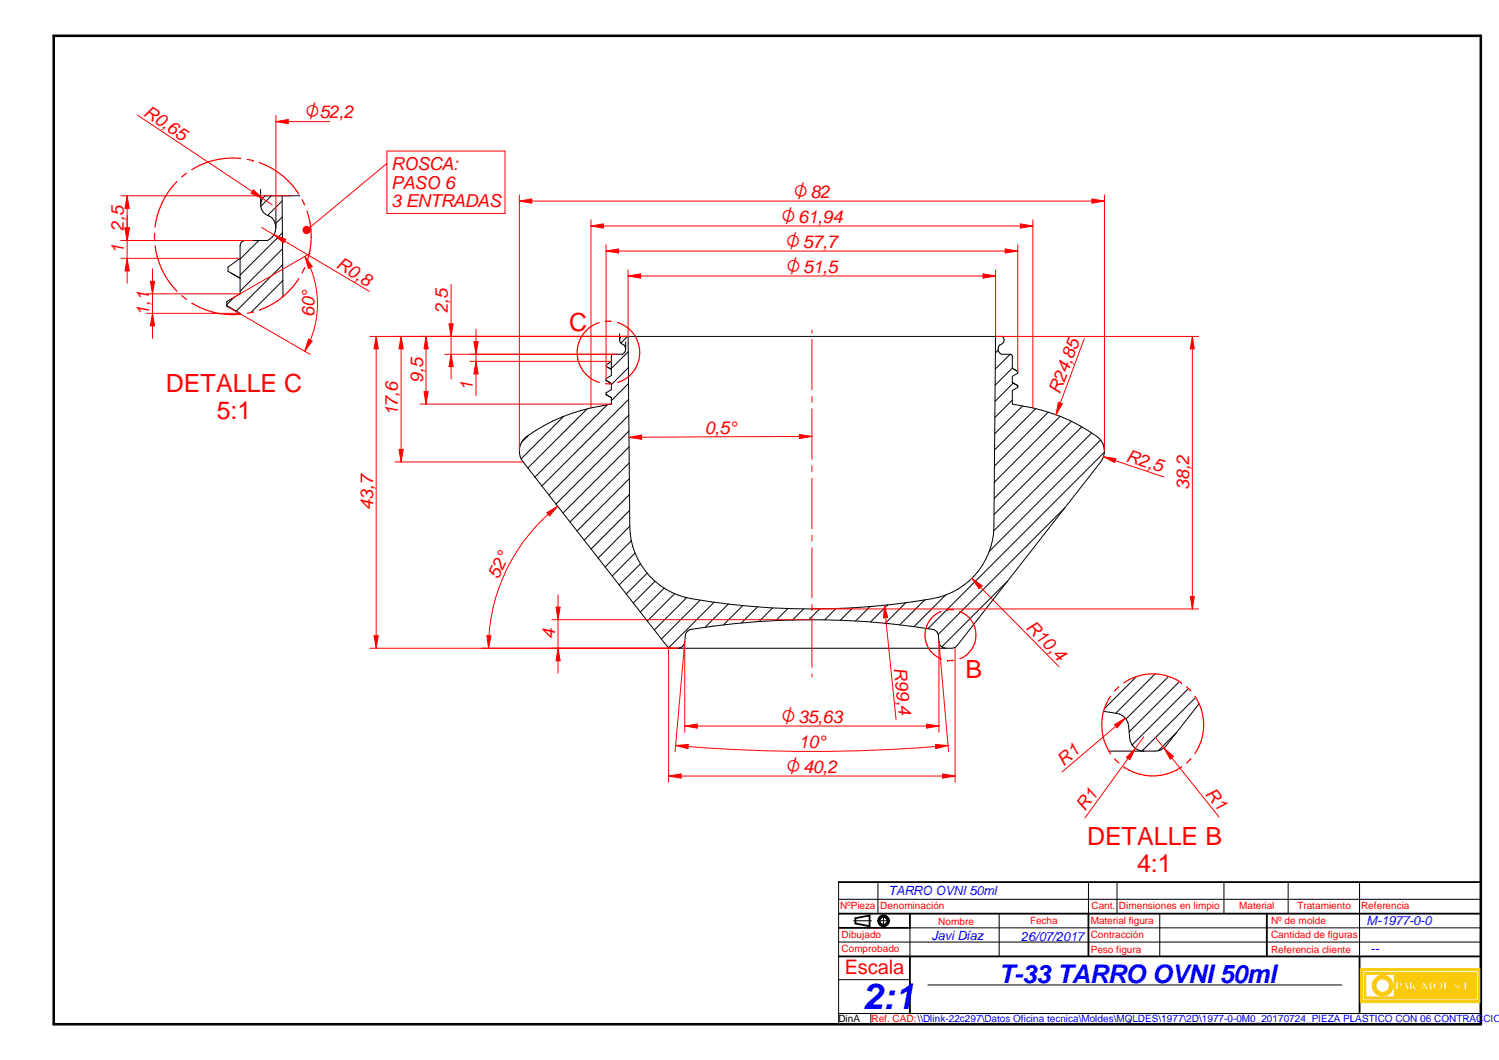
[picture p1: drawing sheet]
<svg xmlns="http://www.w3.org/2000/svg" width="420mm" height="297mm" viewBox="0 0 420 297" stroke-linecap="round" stroke-linejoin="round" font-family="sans-serif">
<path d="M15.1 10h400v277h-400z" fill="none" stroke="#000" stroke-width=".72"/>
<g fill="none" stroke="#000" stroke-width=".51">
<path d="M235.1 256h180M239.8 257.3v1.5M243.7 256.5v3M355.1 256v12M235.1 268h180M235.1 260h19.9M381.1 268v16"/>
<circle cx="247.7" cy="258" r="1.51"/>
<circle cx="247.7" cy="258.1" r="1.12"/>
</g>
<g fill="none" stroke="#000" stroke-width=".28">
<path d="M235.1 247.2v39.8h180v-39.8M235.1 252h180M239.3 258h5M245.9 258h3.5M246.1 247.2v8.8M247.6 256.3v3.5M280.1 256v12M313.1 247.2v8.8M325.1 256v12M343.1 247.2v8.8M361 247.2v8.8M381.1 247.2v20.8"/>
<path d="M235.1 274.5h19.9M235.1 264h180M255 260v8M260.1 276h116M235.1 284h180M244.1 284v3"/>
</g>
<g fill="#faca0a">
<path d="M381.3 271.5v9.5h33.5v-9.5zM381.8 272h32.5v8.5h-32.5z" fill-rule="evenodd"/>
<path d="M382.3 272.5v7.5h31.5v-7.5zM409.2 277.1a.3 .3 0 0 1 .6 0 .3 .3 0 0 1-.6 0zM410.4 275.2h.6v2h.9v.2h-1.5zM412.1 277.1a.3 .3 0 0 1 .6 0 .3 .3 0 0 1-.6 0zM382.9 273h7.9v6.4h-7.9zM391.2 275.2h1.3a.67 .67 0 0 1 .5 .8 .67 .67 0 0 1-.8 .5h-.3v.9h-.7zM393.7 275.2h.6l.6 2.2h-.7l-.1-.5h-.7l-.1 .5h-.2zM395.1 275.2h.7v.9l.7-.9h.3l-.5 .6 .8 1.6h-.7l-.6-1v1h-.7zM397.2 276.1h.8v.3h-.8zM398.9 275.2h.3l.8 1.4 .8-1.4h.4l.3 2.2h-.7l-.1-1.4-.7 1.4h-.3l-.7-1.3-.1 1.3h-.5zM402 275.5a1.32 1.32 0 0 1 1.8-.2 1.32 1.32 0 0 1 .3 1.8 1.32 1.32 0 0 1-1.8 .2 1.32 1.32 0 0 1-.3-1.8zM404.7 275.2h.6v2h.9v.2h-1.5zM407.6 275.4a.77 .77 0 0 1 .8-.3 .77 .77 0 0 1 .6 .7h-.3a.4 .4 0 0 0-.3-.5 .4 .4 0 0 0-.5 .4l.4 .2a.79 .79 0 0 1 .7 .8 .79 .79 0 0 1-.8 .8 .79 .79 0 0 1-.8-.9h.3v.4a.37 .37 0 0 0 .6 .2 .37 .37 0 0 0 .1-.5 .95 .95 0 0 1-.8-1.3z" fill-rule="evenodd"/>
</g>
<g fill="none" stroke="#faca0a" stroke-width=".28">
<path d="M391.2 275.2h1.3a.63 .63 0 0 1 .6 .5 .63 .63 0 0 1-.5 .7l-.7 .1v.9h-.7zM393.7 275.2h.6l.6 2.2h-.7l-.1-.5h-.7l-.1 .5h-.2zM395.1 275.2h.7v.9l.7-.9h.3l-.5 .6 .8 1.6h-.7l-.6-1v1h-.7zM398.9 275.2h.3l.8 1.4 .8-1.4h.4l.3 2.2h-.7l-.1-1.4-.7 1.4h-.3l-.7-1.3-.1 1.3h-.5zM402 275.5a1.32 1.32 0 0 1 1.8-.2 1.32 1.32 0 0 1 .3 1.8 1.32 1.32 0 0 1-1.8 .2 1.32 1.32 0 0 1-.3-1.8zM407.7 276.8h.1M408.2 277.2l-.5-.2v-.4h-.3a.82 .82 0 0 0 .5 .8 .82 .82 0 0 0 .9-.2M408.2 277.2h.1M408.2 275.1a.79 .79 0 0 0-.7 .9 .79 .79 0 0 0 .9 .7l.2 .2M408.3 275.1h.1M408.3 275.1l.5 .2 .2 .4M408.3 275.9h.1"/>
<path d="M408.3 275.9a.74 .74 0 0 1 .7 .5 .74 .74 0 0 1-.2 .8M408.6 276.9h.1M408.6 276.9l-.4 .3M408.8 277.2h.1M409 275.8h.1M409 275.8h-.3a.4 .4 0 0 0-.3-.5 .4 .4 0 0 0-.5 .4l.4 .2"/>
</g>
<path d="M385.6 274.1a2.95 2.95 0 0 1 3-.6 2.95 2.95 0 0 1 1.9 2.6h-1a1.91 1.91 0 0 0-2.9-1.5 1.91 1.91 0 0 0 0 3.2 1.91 1.91 0 0 0 2.9-1.4h1a2.91 2.91 0 0 1-4.2 2.4 2.91 2.91 0 0 1-.7-4.7z" fill-rule="evenodd" fill="#faca0a"/>
<path d="M385.3 274.3a2.93 2.93 0 0 1 3.2-.8 2.93 2.93 0 0 1 2 2.6h-1a1.91 1.91 0 0 0-2.9-1.5 1.91 1.91 0 0 0 0 3.2 1.91 1.91 0 0 0 2.9-1.4h1a2.91 2.91 0 0 1-4 2.5 2.91 2.91 0 0 1-1.2-4.6z" fill="none" stroke="#faca0a" stroke-width=".28"/>
<path d="M391.9 275.4a.45 .45 0 0 1 .5 .4 .45 .45 0 0 1-.5 .5z" fill-rule="evenodd" fill="#faca0a"/>
<path d="M391.9 275.4l.4 .1 .1 .3-.1 .3-.3 .2z" fill="none" stroke="#faca0a" stroke-width=".28"/>
<path d="M393.8 275.7l.3 1h-.6z" fill="#faca0a"/>
<path d="M393.8 275.7l.3 1h-.6z" fill="none" stroke="#faca0a" stroke-width=".28"/>
<path d="M402.6 275.6a.82 .82 0 0 1 1.1 .1 .82 .82 0 0 1-.1 1.2 .71 .71 0 0 1-1 .3 .71 .71 0 0 1-.3-1z" fill-rule="evenodd" fill="#faca0a"/>
<g fill="none" stroke="#faca0a" stroke-width=".28">
<path d="M381.3 271.5h33.5v9.5h-33.5zM381.8 272h32.5v8.5h-32.5zM382.3 272.5h31.5v7.5h-31.5zM382.9 273h7.9v6.4h-7.9zM397.2 276.1h.8v.3h-.8zM402.7 275.4a.91 .91 0 0 1 1 .9 .91 .91 0 0 1-.8 .9 1.09 1.09 0 0 1-.2-1.8zM404.7 275.2h.6v2h.9v.2h-1.5zM410.4 275.2h.6v2h.9v.2h-1.5z"/>
<circle cx="409.5" cy="277.1" r=".3"/>
<circle cx="412.5" cy="277.1" r=".3"/>
</g>
<path d="M235.1 247.2h180M239.8 258.8l3.9 .7M243.7 256.5l-3.9 .8M255 256v4M305.1 256v12M255 268v16" fill="none" stroke="#000" stroke-width=".51"/>
<g fill="none" stroke="#000" stroke-width=".28">
<path d="M173.7 95l.4-.7h106.9a1.38 1.38 0 0 1 .4 1.4 1.38 1.38 0 0 1-1.2 1l-.3 .4-.1 1M173.7 93.5v2a1.73 1.73 0 0 0 1.2 1.2 1.63 1.63 0 0 1-.5 2.6h-2.5l-.5 .3v5.6l-1.5 .9v.5l1.5 .9M175.4 95.8v2M175.9 94.3l-1.9 1.8M176.1 94.3l.4 53.1a20.1 20.1 0 0 0 1.5 7.6M176.1 98.6l-4.7 4.7M279.1 94.3l-.5 53.1a20.7 20.7 0 0 1-13.6 19.4M279.2 94.3l-.1 .1M279.8 98.1l.1 .5 .8 .7h2.5M279.8 98.1l-.8 .8M283.2 99.3l-4.2 4.1M283.2 99.3l.3 .1 .2 .5v3.4l1.6 .8v.5l-1.6 .9v1.7"/>
<path d="M157.9 116.7l-11.8 11.9M164.5 114.6l-16.6 16.5M169.9 106.6l1.5 .8v1.8l-1.5 .9v.4M169.9 110.5l1.5 1M170.1 113.5l-20.2 20.2M170.3 102.9l1.1 .6M171.4 101.3l-1.4 .9v.5l1.4 .8M176.1 103l-4.7 4.8M176.2 107.4l-4.8 4.9M176.2 111.9l-24.3 24.3M176.3 116.3l-22.4 22.4M283.7 112.1l-4.9 4.9"/>
<path d="M283.7 107.2l1.6 .9v.4l-1.6 .9v3.8a49.7 49.7 0 0 1 24.4 9.7 5.1 5.1 0 0 1 .4 6.6l-40.2 51.4-.4 .4-1.2 .4-78.9-.1-1-.7-40.2-51.4a5 5 0 0 1 1-7.2 51.5 51.5 0 0 1 23.8-9.1v-1.8l-1.5-.9M283.7 107.2l1.5 .8M284 107.4l-5.1 5.1M285.2 108h.1M285.2 104.1h.1M285.2 104.1l-1.5-1-4.8 4.8M286.6 113.8l-7.8 7.7M290.3 114.5l-11.5 11.6M293.8 115.5l-15 15.1M297.1 116.7l-18.4 18.4M300.3 118.1l-21.6 21.6M303.2 119.6l-24.6 24.6"/>
<path d="M148.2 122l-2 1.9M176.3 120.8l-20.5 20.5M176.3 125.2l-18.5 18.6M176.4 129.7l-16.6 16.6M176.4 134.2l-14.7 14.6M176.4 138.6l-12.7 12.7M306 121.3l-27.5 27.5M308.5 123.3l-31.2 31.2M309.5 126.7l-49.4 49.4M176.5 143l-10.8 10.8M176.5 147.5l-8.8 8.9M177 151.5l-7.4 7.4"/>
<path d="M178 155l-6.4 6.4M178 155a20.8 20.8 0 0 0 15.8 12.8 196.7 196.7 0 0 0 69.4-.5l1.8-.5M179.5 158l-5.9 5.9M298.4 142.3l-35.4 35.5M181.4 160.6l-5.9 5.9M183.6 162.9l-6.1 6.1M186.2 164.8l-6.7 6.7M189.1 166.4l-7.7 7.6M192.5 167.5l-9.1 9M196.3 168.1l-10.9 11M200.2 168.7l-12.7 12.7M204.2 169.2l-6.6 6.6"/>
<path d="M208.2 169.7l-5.4 5.4M212.3 170.1l-4.5 4.5M216.6 170.3l-3.9 3.9M220.8 170.5l-3.3 3.4M225.2 170.6l-3.1 3.1M229.7 170.6l-3 3.1M234.3 170.5l-3.1 3.2M239 170.3l-3.5 3.5M243.9 170l-4.1 4M248.8 169.5l-4.8 4.8M253.9 168.9l-5.8 5.8M259.2 168.1l-7 7"/>
<path d="M265 166.8l-8.8 8.8M282.4 162.9l-18.4 18.4M189.9 181.7a1.95 1.95 0 0 0 2-1.9 3 3 0 0 1 1.3-3.3 210.4 210.4 0 0 1 68.7 0 2.13 2.13 0 0 1 1.1 1.6 2.96 2.96 0 0 0 1.1 3.2l1.1 .4M305.1 247.2v8.8M255 260h160.1"/>
</g>
<g fill="none" stroke="#f00" stroke-width=".28">
<path d="M169.9 68.6v37.5M169.9 70.4l3.4-.6v1.1zM285.3 68.6v35.5M227.6 92.5v.8M227.6 95.1v14.2M227.6 111.1v1.7M227.6 114.6v14.1M227.6 130.5v1.7M227.6 134v14.2M227.6 149.9v1.7M227.6 153.5v14.1M227.6 169.4v1.7"/>
<path d="M227.6 172.9v14.1M227.6 188.8v.9"/>
</g>
<path d="M169.9 70.4l3.4-.6v1.1z" fill="#f00"/>
<path d="M281.8 69.8l3.5 .6-3.5 .5z" fill="none" stroke="#f00" stroke-width=".28"/>
<path d="M281.8 69.8l3.5 .6-3.5 .5z" fill="#f00"/>
<path d="M165.6 61.6v52.7M165.6 63.3l3.5-.6v1.2zM169.9 70.4h115.4M289.5 61.6v52.7" fill="none" stroke="#f00" stroke-width=".28"/>
<path d="M165.6 63.3l3.5-.6v1.2z" fill="#f00"/>
<path d="M286 62.7l3.5 .6-3.5 .6z" fill="none" stroke="#f00" stroke-width=".28"/>
<path d="M286 62.7l3.5 .6-3.5 .6z" fill="#f00"/>
<path d="M145.6 54.6v71.8M145.6 56.3l3.4-.5v1.1zM309.6 54.6v71.8M165.6 63.3h123.9" fill="none" stroke="#f00" stroke-width=".28"/>
<path d="M145.6 56.3l3.4-.5v1.1z" fill="#f00"/>
<path d="M306.1 55.8l3.5 .5-3.5 .6z" fill="none" stroke="#f00" stroke-width=".28"/>
<path d="M306.1 55.8l3.5 .5-3.5 .6z" fill="#f00"/>
<path d="M145.6 56.3h164M224.1 121.8l3.5 .5-3.5 .6z" fill="none" stroke="#f00" stroke-width=".28"/>
<path d="M224.1 121.8l3.5 .5-3.5 .6z" fill="#f00"/>
<path d="M176.3 122.6l3.5-.7v1.2z" fill="none" stroke="#f00" stroke-width=".28"/>
<path d="M176.3 122.6l3.5-.7v1.2z" fill="#f00"/>
<path d="M124.7 94.3h51.4M124.7 99.3h47.2M125.8 90.8h1.2l-.6 3.5zM227.6 122.3l-51.3 .3" fill="none" stroke="#f00" stroke-width=".28"/>
<path d="M125.8 90.8h1.2l-.6 3.5z" fill="#f00"/>
<path d="M126.4 99.3l.6 3.4h-1.2z" fill="none" stroke="#f00" stroke-width=".28"/>
<path d="M126.4 99.3l.6 3.4h-1.2z" fill="#f00"/>
<path d="M126.4 79.7v26.6M117.7 94.3h58.4M119.4 94.3l.6 3.4h-1.1zM117.7 113.2h53.7" fill="none" stroke="#f00" stroke-width=".28"/>
<path d="M119.4 94.3l.6 3.4h-1.1z" fill="#f00"/>
<path d="M118.9 109.8h1.1l-.6 3.4z" fill="none" stroke="#f00" stroke-width=".28"/>
<path d="M118.9 109.8h1.1l-.6 3.4z" fill="#f00"/>
<path d="M110.7 94.3h65.4M119.4 94.3v18.9M110.7 129.5h35.9M111.8 125.9h1.2l-.6 3.6z" fill="none" stroke="#f00" stroke-width=".28"/>
<path d="M111.8 125.9h1.2l-.6 3.6z" fill="#f00"/>
<path d="M112.4 94.3l.6 3.4h-1.2z" fill="none" stroke="#f00" stroke-width=".28"/>
<path d="M112.4 94.3l.6 3.4h-1.2z" fill="#f00"/>
<path d="M103.7 94.3h72.4M105.4 94.3l.6 3.4h-1.2zM112.4 94.3v35.2M103.7 181.7h86.2" fill="none" stroke="#f00" stroke-width=".28"/>
<path d="M105.4 94.3l.6 3.4h-1.2z" fill="#f00"/>
<path d="M104.8 178.1h1.2l-.6 3.6z" fill="none" stroke="#f00" stroke-width=".28"/>
<path d="M104.8 178.1h1.2l-.6 3.6z" fill="#f00"/>
<path d="M105.4 94.3v87.4M279.1 94.3h56.8M334.2 94.3l.6 3.4h-1.2zM227.6 170.6h108.3" fill="none" stroke="#f00" stroke-width=".28"/>
<path d="M334.2 94.3l.6 3.4h-1.2z" fill="#f00"/>
<path d="M333.6 167.1h1.2l-.6 3.5z" fill="none" stroke="#f00" stroke-width=".28"/>
<path d="M333.6 167.1h1.2l-.6 3.5z" fill="#f00"/>
<path d="M334.2 94.3v76.3M191.9 179.8v25.4M263.2 179.8v25.4M191.9 203.5l3.5-.6v1.1z" fill="none" stroke="#f00" stroke-width=".28"/>
<path d="M191.9 203.5l3.5-.6v1.1z" fill="#f00"/>
<path d="M259.7 202.9l3.5 .6-3.5 .5z" fill="none" stroke="#f00" stroke-width=".28"/>
<path d="M259.7 202.9l3.5 .6-3.5 .5z" fill="#f00"/>
<path d="M247.9 169.6l3.3 32M247.9 169.6l.9 3.4-1.2 .1zM191.9 203.5h71.3" fill="none" stroke="#f00" stroke-width=".28"/>
<path d="M247.9 169.6l.9 3.4-1.2 .1z" fill="#f00"/>
<path d="M272.4 162.1l24.5 24.8M272.4 162.1l2.9 2.1-.9 .8z" fill="none" stroke="#f00" stroke-width=".28"/>
<path d="M272.4 162.1l2.9 2.1-.9 .8z" fill="#f00"/>
<path d="M191.9 179.8l-2.7 30.9M263.2 179.8l2.7 30.9M189.4 208.9l3.5-.3-.1 1.2z" fill="none" stroke="#f00" stroke-width=".28"/>
<path d="M189.4 208.9l3.5-.3-.1 1.2z" fill="#f00"/>
<path d="M262.2 208.6l3.5 .3-3.4 .9z" fill="none" stroke="#f00" stroke-width=".28"/>
<path d="M262.2 208.6l3.5 .3-3.4 .9z" fill="#f00"/>
<path d="M187.4 181.7v37.5M267.7 181.7v37.5M187.4 217.5l3.5-.6v1.2zM189.4 208.9a436.4 436.4 0 0 0 76.3 0" fill="none" stroke="#f00" stroke-width=".28"/>
<path d="M187.4 217.5l3.5-.6v1.2z" fill="#f00"/>
<path d="M264.2 216.9l3.5 .6-3.5 .6z" fill="none" stroke="#f00" stroke-width=".28"/>
<path d="M264.2 216.9l3.5 .6-3.5 .6z" fill="#f00"/>
<path d="M154.7 173.7h72.9M154.7 181.7h35.2M156.4 181.7l.6 3.5h-1.1zM187.4 217.5h80.3" fill="none" stroke="#f00" stroke-width=".28"/>
<path d="M156.4 181.7l.6 3.5h-1.1z" fill="#f00"/>
<path d="M155.9 170.1h1.1l-.6 3.6z" fill="none" stroke="#f00" stroke-width=".28"/>
<path d="M155.9 170.1h1.1l-.6 3.6z" fill="#f00"/>
<path d="M156.4 166.7v21.9" fill="none" stroke="#f00" stroke-width=".28"/>
<path d="M309.3 199.3l3.7 .6a4 4 0 0 1 3.3 3.6 7.5 7.5 0 0 0 1.3 5.6 3.9 3.9 0 0 0 3 1.4M318.5 189.6l-9 9M323.8 188.8l-11.1 11.1M327.5 189.6l-11.9 11.9M330.6 191l-14.1 14.1M333.1 193l-15.8 15.7M335.1 195.5l-15 14.9M336.1 197.2l-9.2 11.8a3.8 3.8 0 0 1-3.1 1.5h-13M329.7 205.3l-5 5.1" fill="none" stroke="#000" stroke-width=".28"/>
<path d="M331.2 214.9a14.3 14.3 0 0 1-16.1 .1M333.8 212.6l-1.2 1.2M337.4 203.2a13.8 13.8 0 0 1-2.5 8" fill="none" stroke="#f00" stroke-width=".34"/>
<circle cx="315.1" cy="215" r=".17" fill="#f00"/>
<path d="M311.3 195.1a14.3 14.3 0 0 0 0 16.1M313.6 192.4l-1.2 1.3M331.1 191.3a14.3 14.3 0 0 0-16.1 0M312.4 212.6l1.2 1.2" fill="none" stroke="#f00" stroke-width=".34"/>
<circle cx="331.1" cy="191.3" r=".17" fill="#f00"/>
<path d="M332.6 192.4l1.2 1.2M334.9 195.1a13.8 13.8 0 0 1 2.5 8.1" fill="none" stroke="#f00" stroke-width=".34"/>
<path d="M312.4 203.1l3-1.8-2.3 2.7zM315.4 201.3l-17.7 15" fill="none" stroke="#f00" stroke-width=".28"/>
<path d="M312.4 203.1l3-1.8-2.3 2.7z" fill="#f00"/>
<path d="M315.7 212.2l2.6-2.5-1.6 3.2zM320.6 206.5l-16.5 22.7" fill="none" stroke="#f00" stroke-width=".28"/>
<path d="M315.7 212.2l2.6-2.5-1.6 3.2z" fill="#f00"/>
<path d="M323.8 206.5l17.9 22.5M326.3 209.6l2.6 2.4-.9 .7z" fill="none" stroke="#f00" stroke-width=".28"/>
<path d="M326.3 209.6l2.6 2.4-.9 .7z" fill="#f00"/>
<path d="M303.9 94.9l-7.9 21.3M296.7 112.7l1.1 .5-1.8 3z" fill="none" stroke="#f00" stroke-width=".28"/>
<path d="M296.7 112.7l1.1 .5-1.8 3z" fill="#f00"/>
<path d="M309.3 128l17 5.7M309.3 128l3.5 .5-.4 1.1z" fill="none" stroke="#f00" stroke-width=".28"/>
<path d="M309.3 128l3.5 .5-.4 1.1z" fill="#f00"/>
<path d="M153.3 143.7l3-1.8-2.3 2.7zM135.2 181.7h54.7" fill="none" stroke="#f00" stroke-width=".28"/>
<path d="M153.3 143.7l3-1.8-2.3 2.7z" fill="#f00"/>
<path d="M136.5 178.1l1.1 .1-.7 3.5z" fill="none" stroke="#f00" stroke-width=".28"/>
<path d="M136.5 178.1l1.1 .1-.7 3.5z" fill="#f00"/>
<path d="M131.7 99.3h41.5M131.7 101.3h39.7M133.4 101.3l.6 3.5h-1.2zM156.3 141.9a50.3 50.3 0 0 0-19.4 39.8" fill="none" stroke="#f00" stroke-width=".28"/>
<path d="M133.4 101.3l.6 3.5h-1.2z" fill="#f00"/>
<path d="M132.8 95.8h1.2l-.6 3.5z" fill="none" stroke="#f00" stroke-width=".28"/>
<path d="M132.8 95.8h1.2l-.6 3.5z" fill="#f00"/>
<path d="M133.4 92.2v18.7" fill="none" stroke="#f00" stroke-width=".28"/>
<g fill="none" stroke="#000" stroke-width=".28">
<path d="M73.1 53v4.4M76.1 54.9l-3 2.9M77.3 58.8v5M79.1 56.3l-4.1 4.1M79.1 54.9l.2 28.2M84.1 54.9h-9.8a3.3 3.3 0 0 0-1.1 3.4 3.3 3.3 0 0 0 2.6 2.4 3.9 3.9 0 0 1-.8 6.7h-6.2a1.46 1.46 0 0 0-1.5 1.5v13.4l-3.7 2.2v1.1M64.7 76.5l2.6 1.5M67.3 72.4l-3.4 2.4v1.2l3.4 1.9M72.5 67.4l-5.2 5.2M79.1 60.8l-1.9 1.9M79.2 65.3l-11.9 11.8M79.2 69.7l-11.9 11.9"/>
<path d="M79.2 74.2l-13 13M79.3 78.6l-9 9M63.6 85.6l3.7 2.2v.3M63.6 85.6l3.7 2.4M65.6 83.3l-2 2M79.3 83.1l-.2 .2"/>
</g>
<path d="M49.6 50.8a21.9 21.9 0 0 0-6.1 12.8M52.2 48.6l-1.3 1M67.5 44.4a21.6 21.6 0 0 0-13.7 3.2M69.3 44.7l1.6 .3M43.3 65.4v1.7M43.5 68.9a21.6 21.6 0 0 0 6.1 12.8M83.8 78.1a21.8 21.8 0 0 1-11.1 8.8M85.4 75l-.7 1.5M87.2 66.3a21.2 21.2 0 0 1-1.1 7M51 82.8l1.3 1.1M53.8 84.9a21.5 21.5 0 0 0 13.8 3.2M71 87.4l-1.7 .4" fill="none" stroke="#f00" stroke-width=".34"/>
<circle cx="70.9" cy="45" r=".17" fill="#f00"/>
<path d="M72.7 45.6a21.8 21.8 0 0 1 11 8.8M84.7 55.9l.7 1.5M86.1 59.1a21.8 21.8 0 0 1 1.1 7.2" fill="none" stroke="#f00" stroke-width=".34"/>
<path d="M77.3 32.3v26.5M77.3 34.1l3.5-.6v1.2z" fill="none" stroke="#f00" stroke-width=".28"/>
<path d="M77.3 34.1l3.5-.6v1.2z" fill="#f00"/>
<path d="M38.5 32.2l37.8 25.2M77.3 34.1h15.1M71 53.2l2.6 2.4-3.2-1.4z" fill="none" stroke="#f00" stroke-width=".28"/>
<path d="M71 53.2l2.6 2.4-3.2-1.4z" fill="#f00"/>
<path d="M73.4 63.8l30.2 17.9M76.8 65.8l3.3 1.3-.6 1z" fill="none" stroke="#f00" stroke-width=".28"/>
<path d="M76.8 65.8l3.3 1.3-.6 1z" fill="#f00"/>
<path d="M33.9 54.9h47.8M33.9 67.4h37M35 63.9h1.2l-.6 3.5z" fill="none" stroke="#f00" stroke-width=".28"/>
<path d="M35 63.9h1.2l-.6 3.5z" fill="#f00"/>
<path d="M35.6 54.9l.6 3.5h-1.2z" fill="none" stroke="#f00" stroke-width=".28"/>
<path d="M35.6 54.9l.6 3.5h-1.2z" fill="#f00"/>
<path d="M35.6 54.9v12.5M33.9 67.4h37M33.9 72.4h33.4M35 63.9h1.2l-.6 3.5z" fill="none" stroke="#f00" stroke-width=".28"/>
<path d="M35 63.9h1.2l-.6 3.5z" fill="#f00"/>
<path d="M35.6 72.4l.6 3.5h-1.2z" fill="none" stroke="#f00" stroke-width=".28"/>
<path d="M35.6 72.4l.6 3.5h-1.2z" fill="#f00"/>
<path d="M35.6 60.4v19M86.9 71l-22.4 12.9M64.2 86.1l22.7 13.2M86.5 95l1 .5-2.1 2.9z" fill="none" stroke="#f00" stroke-width=".28"/>
<path d="M86.5 95l1 .5-2.1 2.9z" fill="#f00"/>
<path d="M85.5 71.8l2 2.9-1 .6z" fill="none" stroke="#f00" stroke-width=".28"/>
<path d="M85.5 71.8l2 2.9-1 .6z" fill="#f00"/>
<path d="M42.2 78.8h1.1l-.6 3.5zM85.5 71.8a26.6 26.6 0 0 1-.1 26.6M41 82.3h26.3M41 87.8h26.3" fill="none" stroke="#f00" stroke-width=".28"/>
<path d="M42.2 78.8h1.1l-.6 3.5z" fill="#f00"/>
<path d="M42.7 87.8l.6 3.5h-1.1z" fill="none" stroke="#f00" stroke-width=".28"/>
<path d="M42.7 87.8l.6 3.5h-1.1z" fill="#f00"/>
<path d="M42.7 75.3v19.5M176.1 75.6v18.7M176.1 77.3l3.5-.5v1.1zM279.1 75.6v18.7" fill="none" stroke="#f00" stroke-width=".28"/>
<path d="M176.1 77.3l3.5-.5v1.1z" fill="#f00"/>
<path d="M275.5 76.8l3.6 .5-3.6 .6z" fill="none" stroke="#f00" stroke-width=".28"/>
<path d="M275.5 76.8l3.6 .5-3.6 .6z" fill="#f00"/>
<path d="M108.4 45.8l-22.4 18.7M176.1 77.3h103" fill="none" stroke="#f00" stroke-width=".28"/>
<circle cx="85.9" cy="64.5" r="1.17" fill="#f00"/>
<path d="M108.4 42.3h33.2v17.5h-33.2z" fill="none" stroke="#f00" stroke-width=".28"/>
<path d="M273.5 178a7 7 0 0 1-4.5 6.6M267.3 185l-1.7 .1" fill="none" stroke="#f00" stroke-width=".34"/>
<circle cx="265.6" cy="185.1" r=".17" fill="#f00"/>
<path d="M263.8 171.3a7.1 7.1 0 0 0-4.5 6.7 7.1 7.1 0 0 0 4.6 6.6" fill="none" stroke="#f00" stroke-width=".34"/>
<circle cx="265.5" cy="170.9" r=".17" fill="#f00"/>
<path d="M167.9 90.4a8.8 8.8 0 0 0-6.1 8.4 8.8 8.8 0 0 0 6.2 8.4M169.7 90l1.7 .1M173.1 90.4a8.8 8.8 0 0 1 6.2 8.4 8.8 8.8 0 0 1-6.1 8.4M169.7 107.5h1.7M265.6 170.9h1.6M269 171.3a7 7 0 0 1 4.5 6.7" fill="none" stroke="#f00" stroke-width=".34"/>
<text font-size="10" fill="#00f" x="242" y="282.7">2:1</text>
<text font-size="7.2" fill="#00f" x="279.9" y="275.5">T-33 TARRO OVNI 50ml</text>
<g font-size="7" fill="#f00">
<text x="159.5" y="92.8">C</text>
<text x="46.5" y="109.9">DETALLE C</text>
<text x="60.7" y="117.3">5:1</text>
<text x="270.6" y="189.9">B</text>
<text x="304.7" y="236.9">DETALLE B</text>
<text x="318.7" y="244.4">4:1</text>
</g>
<text font-size="5.6" fill="#f00" x="236.8" y="273.1">Escala</text>
<g font-size="5.4" fill="#f00">
<text x="85.6" y="33.2">O52,2</text>
<text x="222.5" y="55.5">O82</text>
<text x="219.1" y="62.5">O61,94</text>
<text x="220.4" y="69.5">O57,7</text>
<text x="220.4" y="76.5">O51,5</text>
<text x="219.1" y="202.6">O35,63</text>
<text x="220.5" y="216.6">O40,2</text>
</g>
<g font-size="5" fill="#f00">
<text x="40" y="32.2" transform="rotate(34 40 32.2)">R0,65</text>
<text x="109.7" y="47.6">ROSCA:</text>
<text x="109.7" y="52.8">PASO 6</text>
<text x="109.7" y="58.1">3 ENTRADAS</text>
<text x="34.7" y="64.6" transform="rotate(-90 34.7 64.6)">2,5</text>
<text x="34.7" y="71.2" transform="rotate(-90 34.7 71.2)">1</text>
<text x="93.9" y="74.9" transform="rotate(31 93.9 74.9)">R0,8</text>
<text x="41.9" y="88.5" transform="rotate(-90 41.9 88.5)">1,1</text>
<text x="88.1" y="88.9" transform="rotate(-90 88.1 88.9)">60°</text>
<text x="125.5" y="87.8" transform="rotate(-90 125.5 87.8)">2,5</text>
<text x="118.6" y="107.2" transform="rotate(-90 118.6 107.2)">9,5</text>
<text x="132.5" y="109.7" transform="rotate(-90 132.5 109.7)">1</text>
<text x="297.1" y="110.7" transform="rotate(-70 297.1 110.7)">R24,85</text>
<text x="111.5" y="116.7" transform="rotate(-90 111.5 116.7)">17,6</text>
<text x="197.5" y="121.5">0,5°</text>
<text x="315.4" y="129.1" transform="rotate(18 315.4 129.1)">R2,5</text>
<text x="333.3" y="137.2" transform="rotate(-90 333.3 137.2)">38,2</text>
<text x="104.6" y="142.8" transform="rotate(-90 104.6 142.8)">43,7</text>
<text x="139.6" y="162.5" transform="rotate(-64 139.6 162.5)">52°</text>
<text x="155.6" y="179" transform="rotate(-90 155.6 179)">4</text>
<text x="287.3" y="176" transform="rotate(45 287.3 176)">R10,4</text>
<text x="250.6" y="187.2" transform="rotate(84 250.6 187.2)">R99,4</text>
<text x="223.8" y="209.7">10°</text>
<text x="298.1" y="214.8" transform="rotate(-40 298.1 214.8)">R1</text>
<text x="304.1" y="227.7" transform="rotate(-54 304.1 227.7)">R1</text>
<text x="337.6" y="222.5" transform="rotate(51 337.6 222.5)">R1</text>
</g>
<g font-size="3.6" fill="#00f">
<text x="249" y="250.9">TARRO OVNI 50ml</text>
<text x="261.1" y="263.4">Javi Díaz</text>
<text x="286.2" y="263.6">26/07/2017</text>
<text x="383.1" y="259.2">M-1977-0-0</text>
<text x="384.2" y="267.1">--</text>
</g>
<g font-size="2.8" fill="#f00">
<text x="235.4" y="254.8">NºPieza</text>
<text x="246.7" y="254.8">Denominación</text>
<text x="305.9" y="254.8">Cant.</text>
<text x="313.6" y="254.8">Dimensiones en limpio</text>
<text x="347.3" y="254.8">Material</text>
<text x="363.6" y="254.8">Tratamiento</text>
<text x="381.5" y="254.8">Referencia</text>
<text x="235.9" y="262.9">Dibujado</text>
<text x="263" y="259.1">Nombre</text>
<text x="288.7" y="258.8">Fecha</text>
<text x="305.7" y="258.9">Material figura</text>
<text x="305.7" y="262.8">Contracción</text>
<text x="356.3" y="259">Nº de molde</text>
<text x="356.3" y="262.9">Cantidad de figuras</text>
<text x="235.9" y="266.9">Comprobado</text>
<text x="305.7" y="267">Peso figura</text>
<text x="356.3" y="267">Referencia cliente</text>
<text x="244.3" y="286.4">Ref. CAD:\\Dlink-22c297\Datos Oficina tecnica\Moldes\MOLDES\1977\2D\1977-0-0M0_20170724_PIEZA PLASTICO CON 06 CONTRAC</text>
</g>
<text font-size="2.8" x="235" y="286.5">DinA</text>
<text font-size="2.8" fill="#00f" x="415.8" y="286.5">CION</text>
<text font-size="1.7" x="316.1" y="286.8">3</text>
</svg>
